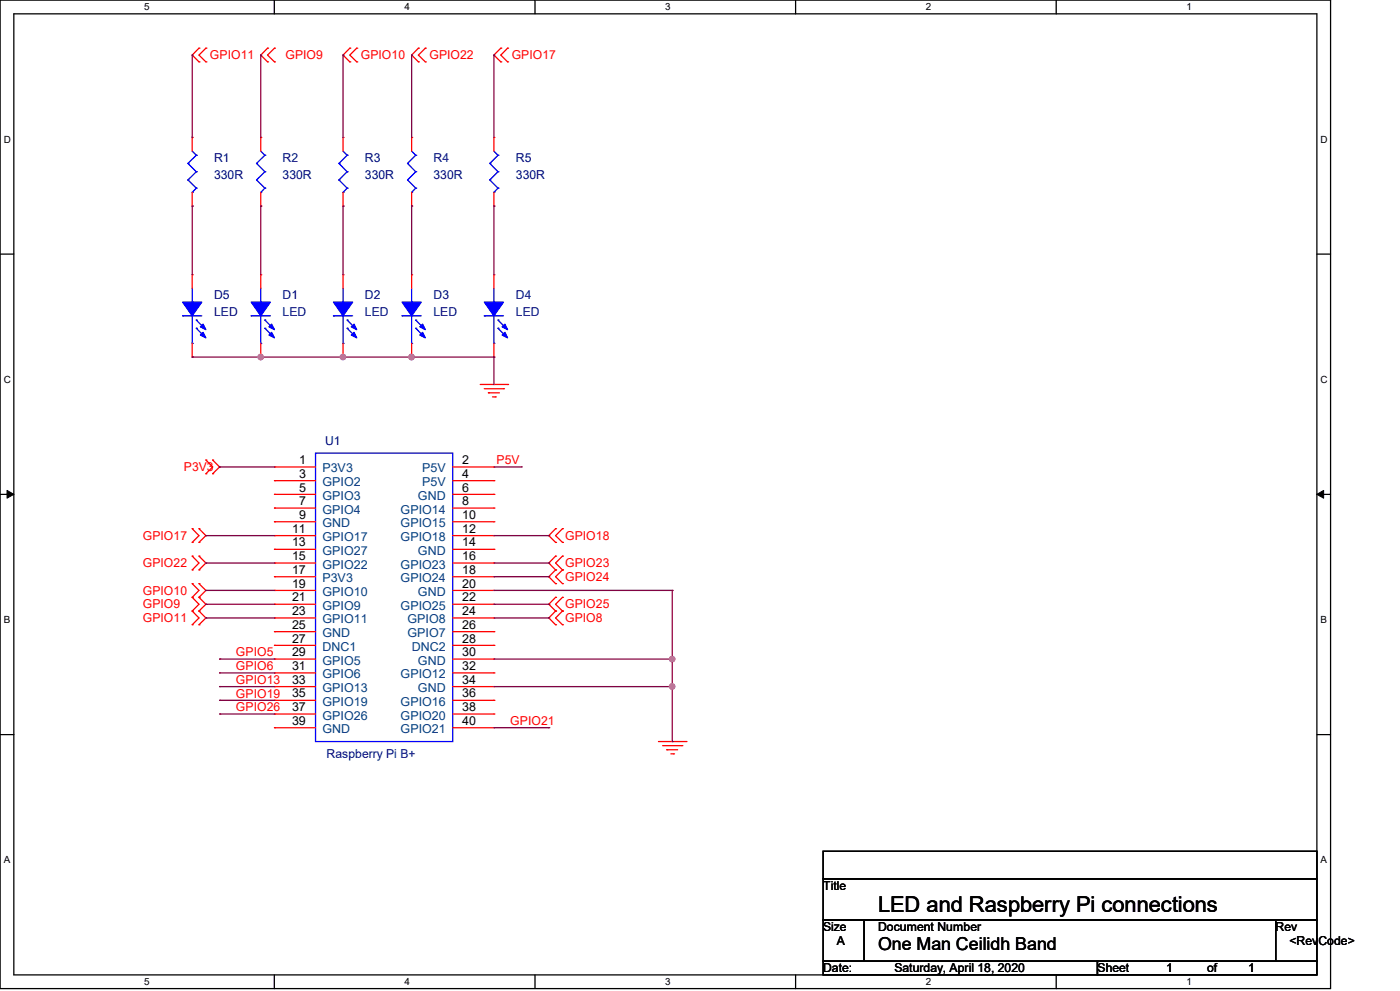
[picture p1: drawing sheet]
<svg xmlns="http://www.w3.org/2000/svg" width="420mm" height="297mm" viewBox="0 0 420 297" stroke-linecap="round" stroke-linejoin="round" font-family="sans-serif">
<path d="M0 0h399.2v296.3h-399.2zM4.1 4.1h391v288.1h-391z" fill="none" stroke="#000" stroke-width=".38"/>
<g fill="#fff">
<path d="M43.2 .5h1.6v3.2h-1.6z"/>
<path d="M43.2 292.6h1.6v3.3h-1.6z"/>
</g>
<path d="M82.3 0v4.1M82.3 292.2v4.1" fill="none" stroke="#000" stroke-width=".38"/>
<g fill="#fff">
<path d="M121.4 .5h1.6v3.2h-1.6z"/>
<path d="M121.4 292.6h1.6v3.3h-1.6z"/>
</g>
<path d="M160.5 0v4.1M160.5 292.2v4.1" fill="none" stroke="#000" stroke-width=".38"/>
<g fill="#fff">
<path d="M199.6 .5h1.6v3.2h-1.6z"/>
<path d="M199.6 292.6h1.6v3.3h-1.6z"/>
</g>
<path d="M238.7 0v4.1M238.7 292.2v4.1" fill="none" stroke="#000" stroke-width=".38"/>
<g fill="#fff">
<path d="M277.7 .5h1.7v3.2h-1.7z"/>
<path d="M277.7 292.6h1.7v3.3h-1.7z"/>
</g>
<path d="M316.9 0v4.1M316.9 292.2v4.1" fill="none" stroke="#000" stroke-width=".38"/>
<g fill="#fff">
<path d="M355.9 .5h1.6v3.2h-1.6z"/>
<path d="M355.9 292.6h1.6v3.3h-1.6z"/>
<path d="M1.1 40.1h2.1v3.3h-2.1z"/>
<path d="M396.1 40.1h2.1v3.3h-2.1z"/>
<path d="M1.1 112.1h2.1v3.3h-2.1z"/>
<path d="M396.1 112.1h2.1v3.3h-2.1z"/>
</g>
<path d="M0 76.2h4.1M395.1 76.2h4.1" fill="none" stroke="#000" stroke-width=".38"/>
<g fill="#fff">
<path d="M1.1 184.1h1.9v3.3h-1.9z"/>
<path d="M396.1 184.1h2v3.3h-2z"/>
</g>
<path d="M0 148.2h4.1M395.1 148.2h4.1" fill="none" stroke="#000" stroke-width=".38"/>
<path d="M2.1 147l2 1.2-2 1.1zM395.1 148.2l2-1.2v2.3z" fill="#000" stroke="#000" stroke-width=".3"/>
<g fill="#fff">
<path d="M1.1 256.2h1.9v3.2h-1.9z"/>
<path d="M396.1 256.2h2v3.2h-2z"/>
</g>
<path d="M0 220.2h4.1M395.1 220.2h4.1" fill="none" stroke="#000" stroke-width=".38"/>
<path d="M197.5 222.2h8.3" fill="none" stroke="#f00" stroke-width=".38"/>
<circle cx="205.8" cy="222.3" r=".19" fill="#f00"/>
<path d="M198.8 223.5h5.8" fill="none" stroke="#f00" stroke-width=".38"/>
<circle cx="204.6" cy="223.5" r=".19" fill="#f00"/>
<path d="M200 224.7h3.3" fill="none" stroke="#f00" stroke-width=".38"/>
<circle cx="200" cy="224.7" r=".19" fill="#f00"/>
<path d="M201.3 225.9h.8" fill="none" stroke="#f00" stroke-width=".38"/>
<circle cx="202.1" cy="225.9" r=".19" fill="#f00"/>
<path d="M144.1 115.2h8.2" fill="none" stroke="#f00" stroke-width=".38"/>
<circle cx="152.3" cy="115.2" r=".19" fill="#f00"/>
<path d="M145.3 116.5h5.7" fill="none" stroke="#f00" stroke-width=".38"/>
<circle cx="151" cy="116.5" r=".19" fill="#f00"/>
<path d="M146.5 117.7h3.3" fill="none" stroke="#f00" stroke-width=".38"/>
<circle cx="146.5" cy="117.7" r=".19" fill="#f00"/>
<path d="M147.7 119h.9" fill="none" stroke="#f00" stroke-width=".38"/>
<circle cx="148.6" cy="119" r=".19" fill="#f00"/>
<path d="M166.7 166.7l-2.1 2" fill="none" stroke="#f00" stroke-width=".38"/>
<circle cx="166.7" cy="166.7" r=".19" fill="#f00"/>
<path d="M164.6 168.7l2.1 2.1" fill="none" stroke="#f00" stroke-width=".38"/>
<circle cx="166.7" cy="170.8" r=".19" fill="#f00"/>
<path d="M166.7 168.7l2 2.1" fill="none" stroke="#f00" stroke-width=".38"/>
<circle cx="168.7" cy="170.8" r=".19" fill="#f00"/>
<path d="M168.7 166.7l-2 2" fill="none" stroke="#f00" stroke-width=".38"/>
<circle cx="168.7" cy="166.7" r=".19" fill="#f00"/>
<path d="M59.7 158.5l2.1 2" fill="none" stroke="#f00" stroke-width=".38"/>
<circle cx="59.7" cy="158.5" r=".19" fill="#f00"/>
<path d="M61.8 160.5l-2.1 2.1" fill="none" stroke="#f00" stroke-width=".38"/>
<circle cx="59.7" cy="162.6" r=".19" fill="#f00"/>
<path d="M59.7 160.5l-2 2.1" fill="none" stroke="#f00" stroke-width=".38"/>
<circle cx="57.7" cy="162.6" r=".19" fill="#f00"/>
<path d="M57.7 158.5l2 2" fill="none" stroke="#f00" stroke-width=".38"/>
<circle cx="57.7" cy="158.5" r=".19" fill="#f00"/>
<path d="M166.7 170.8l-2.1 2" fill="none" stroke="#f00" stroke-width=".38"/>
<circle cx="166.7" cy="170.8" r=".19" fill="#f00"/>
<path d="M164.6 172.8l2.1 2.1" fill="none" stroke="#f00" stroke-width=".38"/>
<circle cx="166.7" cy="174.9" r=".19" fill="#f00"/>
<path d="M166.7 172.8l2 2.1" fill="none" stroke="#f00" stroke-width=".38"/>
<circle cx="168.7" cy="174.9" r=".19" fill="#f00"/>
<path d="M168.7 170.8l-2 2" fill="none" stroke="#f00" stroke-width=".38"/>
<circle cx="168.7" cy="170.8" r=".19" fill="#f00"/>
<path d="M59.7 166.7l2.1 2" fill="none" stroke="#f00" stroke-width=".38"/>
<circle cx="59.7" cy="166.7" r=".19" fill="#f00"/>
<path d="M61.8 168.7l-2.1 2.1" fill="none" stroke="#f00" stroke-width=".38"/>
<circle cx="59.7" cy="170.8" r=".19" fill="#f00"/>
<path d="M59.7 168.7l-2 2.1" fill="none" stroke="#f00" stroke-width=".38"/>
<circle cx="57.7" cy="170.8" r=".19" fill="#f00"/>
<path d="M57.7 166.7l2 2" fill="none" stroke="#f00" stroke-width=".38"/>
<circle cx="57.7" cy="166.7" r=".19" fill="#f00"/>
<path d="M59.7 174.9l2.1 2.1" fill="none" stroke="#f00" stroke-width=".38"/>
<circle cx="59.7" cy="174.9" r=".19" fill="#f00"/>
<path d="M61.8 177l-2.1 2" fill="none" stroke="#f00" stroke-width=".38"/>
<circle cx="59.7" cy="179" r=".19" fill="#f00"/>
<path d="M59.7 177l-2 2" fill="none" stroke="#f00" stroke-width=".38"/>
<circle cx="57.7" cy="179" r=".19" fill="#f00"/>
<path d="M57.7 174.9l2 2.1" fill="none" stroke="#f00" stroke-width=".38"/>
<circle cx="57.7" cy="174.9" r=".19" fill="#f00"/>
<path d="M59.7 179l2.1 2.1" fill="none" stroke="#f00" stroke-width=".38"/>
<circle cx="59.7" cy="179" r=".19" fill="#f00"/>
<path d="M61.8 181.1l-2.1 2" fill="none" stroke="#f00" stroke-width=".38"/>
<circle cx="59.7" cy="183.1" r=".19" fill="#f00"/>
<path d="M59.7 181.1l-2 2" fill="none" stroke="#f00" stroke-width=".38"/>
<circle cx="57.7" cy="183.1" r=".19" fill="#f00"/>
<path d="M57.7 179l2 2.1" fill="none" stroke="#f00" stroke-width=".38"/>
<circle cx="57.7" cy="179" r=".19" fill="#f00"/>
<path d="M59.7 183.1l2.1 2.1" fill="none" stroke="#f00" stroke-width=".38"/>
<circle cx="59.7" cy="183.1" r=".19" fill="#f00"/>
<path d="M61.8 185.2l-2.1 2" fill="none" stroke="#f00" stroke-width=".38"/>
<circle cx="59.7" cy="187.2" r=".19" fill="#f00"/>
<path d="M59.7 185.2l-2 2" fill="none" stroke="#f00" stroke-width=".38"/>
<circle cx="57.7" cy="187.2" r=".19" fill="#f00"/>
<path d="M57.7 183.1l2 2.1" fill="none" stroke="#f00" stroke-width=".38"/>
<circle cx="57.7" cy="183.1" r=".19" fill="#f00"/>
<path d="M166.7 158.5l-2.1 2" fill="none" stroke="#f00" stroke-width=".38"/>
<circle cx="166.7" cy="158.5" r=".19" fill="#f00"/>
<path d="M164.6 160.5l2.1 2.1" fill="none" stroke="#f00" stroke-width=".38"/>
<circle cx="166.7" cy="162.6" r=".19" fill="#f00"/>
<path d="M166.7 160.5l2 2.1" fill="none" stroke="#f00" stroke-width=".38"/>
<circle cx="168.7" cy="162.6" r=".19" fill="#f00"/>
<path d="M168.7 158.5l-2 2" fill="none" stroke="#f00" stroke-width=".38"/>
<circle cx="168.7" cy="158.5" r=".19" fill="#f00"/>
<path d="M166.7 183.1l-2.1 2.1" fill="none" stroke="#f00" stroke-width=".38"/>
<circle cx="166.7" cy="183.1" r=".19" fill="#f00"/>
<path d="M164.6 185.2l2.1 2" fill="none" stroke="#f00" stroke-width=".38"/>
<circle cx="166.7" cy="187.2" r=".19" fill="#f00"/>
<path d="M166.7 185.2l2 2" fill="none" stroke="#f00" stroke-width=".38"/>
<circle cx="168.7" cy="187.2" r=".19" fill="#f00"/>
<path d="M168.7 183.1l-2 2.1" fill="none" stroke="#f00" stroke-width=".38"/>
<circle cx="168.7" cy="183.1" r=".19" fill="#f00"/>
<path d="M166.7 179l-2.1 2.1" fill="none" stroke="#f00" stroke-width=".38"/>
<circle cx="166.7" cy="179" r=".19" fill="#f00"/>
<path d="M164.6 181.1l2.1 2" fill="none" stroke="#f00" stroke-width=".38"/>
<circle cx="166.7" cy="183.1" r=".19" fill="#f00"/>
<path d="M166.7 181.1l2 2" fill="none" stroke="#f00" stroke-width=".38"/>
<circle cx="168.7" cy="183.1" r=".19" fill="#f00"/>
<path d="M168.7 179l-2 2.1" fill="none" stroke="#f00" stroke-width=".38"/>
<circle cx="168.7" cy="179" r=".19" fill="#f00"/>
<path d="M63.8 137.9l2.1 2.1" fill="none" stroke="#f00" stroke-width=".38"/>
<circle cx="63.8" cy="137.9" r=".19" fill="#f00"/>
<path d="M65.9 140l-2.1 2" fill="none" stroke="#f00" stroke-width=".38"/>
<circle cx="63.8" cy="142" r=".19" fill="#f00"/>
<path d="M63.8 140l-2 2" fill="none" stroke="#f00" stroke-width=".38"/>
<circle cx="61.8" cy="142" r=".19" fill="#f00"/>
<path d="M61.8 137.9l2 2.1" fill="none" stroke="#f00" stroke-width=".38"/>
<circle cx="61.8" cy="137.9" r=".19" fill="#f00"/>
<path d="M59.7 14.4l-2 2.1" fill="none" stroke="#f00" stroke-width=".38"/>
<circle cx="59.7" cy="14.4" r=".19" fill="#f00"/>
<path d="M57.7 16.5l2 2" fill="none" stroke="#f00" stroke-width=".38"/>
<circle cx="59.7" cy="18.5" r=".19" fill="#f00"/>
<path d="M59.7 16.5l2.1 2" fill="none" stroke="#f00" stroke-width=".38"/>
<circle cx="61.8" cy="18.5" r=".19" fill="#f00"/>
<path d="M61.8 14.4l-2.1 2.1" fill="none" stroke="#f00" stroke-width=".38"/>
<circle cx="61.8" cy="14.4" r=".19" fill="#f00"/>
<path d="M80.3 14.4l-2.1 2.1" fill="none" stroke="#f00" stroke-width=".38"/>
<circle cx="80.3" cy="14.4" r=".19" fill="#f00"/>
<path d="M78.2 16.5l2.1 2" fill="none" stroke="#f00" stroke-width=".38"/>
<circle cx="80.3" cy="18.5" r=".19" fill="#f00"/>
<path d="M80.3 16.5l2 2" fill="none" stroke="#f00" stroke-width=".38"/>
<circle cx="82.3" cy="18.5" r=".19" fill="#f00"/>
<path d="M82.3 14.4l-2 2.1" fill="none" stroke="#f00" stroke-width=".38"/>
<circle cx="82.3" cy="14.4" r=".19" fill="#f00"/>
<path d="M104.9 14.4l-2 2.1" fill="none" stroke="#f00" stroke-width=".38"/>
<circle cx="104.9" cy="14.4" r=".19" fill="#f00"/>
<path d="M102.9 16.5l2 2" fill="none" stroke="#f00" stroke-width=".38"/>
<circle cx="104.9" cy="18.5" r=".19" fill="#f00"/>
<path d="M104.9 16.5l2.1 2" fill="none" stroke="#f00" stroke-width=".38"/>
<circle cx="107" cy="18.5" r=".19" fill="#f00"/>
<path d="M107 14.4l-2.1 2.1" fill="none" stroke="#f00" stroke-width=".38"/>
<circle cx="107" cy="14.4" r=".19" fill="#f00"/>
<path d="M125.5 14.4l-2 2.1" fill="none" stroke="#f00" stroke-width=".38"/>
<circle cx="125.5" cy="14.4" r=".19" fill="#f00"/>
<path d="M123.5 16.5l2 2" fill="none" stroke="#f00" stroke-width=".38"/>
<circle cx="125.5" cy="18.5" r=".19" fill="#f00"/>
<path d="M125.5 16.5l2.1 2" fill="none" stroke="#f00" stroke-width=".38"/>
<circle cx="127.6" cy="18.5" r=".19" fill="#f00"/>
<path d="M127.6 14.4l-2.1 2.1" fill="none" stroke="#f00" stroke-width=".38"/>
<circle cx="127.6" cy="14.4" r=".19" fill="#f00"/>
<path d="M150.2 14.4l-2 2.1" fill="none" stroke="#f00" stroke-width=".38"/>
<circle cx="150.2" cy="14.4" r=".19" fill="#f00"/>
<path d="M148.2 16.5l2 2" fill="none" stroke="#f00" stroke-width=".38"/>
<circle cx="150.2" cy="18.5" r=".19" fill="#f00"/>
<path d="M150.2 16.5l2.1 2" fill="none" stroke="#f00" stroke-width=".38"/>
<circle cx="152.3" cy="18.5" r=".19" fill="#f00"/>
<path d="M152.3 14.4l-2.1 2.1" fill="none" stroke="#f00" stroke-width=".38"/>
<circle cx="152.3" cy="14.4" r=".19" fill="#f00"/>
<path d="M246.9 255.1h148.2v8.3h-148.2zM246.9 263.4h148.2v12.3h-148.2zM246.9 275.7h12.3v12.4h-12.3zM259.2 275.7h123.5v12.4h-123.5zM382.7 275.7h12.4v12.4h-12.4zM246.9 288.1h82.3v4.1h-82.3zM329.2 288.1h65.9v4.1h-65.9z" fill="none" stroke="#000" stroke-width=".38"/>
<path d="M145.3 94.7h5.7" fill="none" stroke="#00f" stroke-width=".38"/>
<circle cx="145.3" cy="94.7" r=".19" fill="#00f"/>
<path d="M148.2 86.4v4.2" fill="none" stroke="#00f" stroke-width=".38"/>
<circle cx="148.2" cy="90.6" r=".19" fill="#00f"/>
<path d="M148.2 94.7v8.2" fill="none" stroke="#00f" stroke-width=".38"/>
<circle cx="148.2" cy="102.9" r=".19" fill="#00f"/>
<g fill="#00f" stroke="#00f" stroke-width=".38">
<path d="M145.3 90.6h5.7l-2.8 4.1z" fill-rule="evenodd"/>
<path d="M150.6 100.4l.9-.8 .8 1.7z" fill-rule="evenodd"/>
<path d="M150.6 98l.9-.8 .8 1.6z" fill-rule="evenodd"/>
</g>
<path d="M149.4 95.9l2.4 2.5" fill="none" stroke="#00f" stroke-width=".38"/>
<circle cx="149.4" cy="95.9" r=".19" fill="#00f"/>
<path d="M149.4 98.4l2.4 2.4" fill="none" stroke="#00f" stroke-width=".38"/>
<circle cx="149.4" cy="98.4" r=".19" fill="#00f"/>
<path d="M148.2 82.3v4.1" fill="none" stroke="#f00" stroke-width=".38"/>
<circle cx="148.2" cy="82.3" r=".19" fill="#f00"/>
<path d="M148.2 102.9v4.1" fill="none" stroke="#f00" stroke-width=".38"/>
<circle cx="148.2" cy="107" r=".19" fill="#f00"/>
<path d="M120.6 94.7h5.8" fill="none" stroke="#00f" stroke-width=".38"/>
<circle cx="120.6" cy="94.7" r=".19" fill="#00f"/>
<path d="M123.5 86.4v4.2" fill="none" stroke="#00f" stroke-width=".38"/>
<circle cx="123.5" cy="90.6" r=".19" fill="#00f"/>
<path d="M123.5 94.7v8.2" fill="none" stroke="#00f" stroke-width=".38"/>
<circle cx="123.5" cy="102.9" r=".19" fill="#00f"/>
<g fill="#00f" stroke="#00f" stroke-width=".38">
<path d="M120.6 90.6h5.8l-2.9 4.1z" fill-rule="evenodd"/>
<path d="M125.9 100.4l.9-.8 .8 1.7z" fill-rule="evenodd"/>
<path d="M125.9 98l.9-.8 .8 1.6z" fill-rule="evenodd"/>
</g>
<path d="M124.7 95.9l2.5 2.5" fill="none" stroke="#00f" stroke-width=".38"/>
<circle cx="124.7" cy="95.9" r=".19" fill="#00f"/>
<path d="M124.7 98.4l2.5 2.4" fill="none" stroke="#00f" stroke-width=".38"/>
<circle cx="124.7" cy="98.4" r=".19" fill="#00f"/>
<path d="M123.5 82.3v4.1" fill="none" stroke="#f00" stroke-width=".38"/>
<circle cx="123.5" cy="82.3" r=".19" fill="#f00"/>
<path d="M123.5 102.9v4.1" fill="none" stroke="#f00" stroke-width=".38"/>
<circle cx="123.5" cy="107" r=".19" fill="#f00"/>
<path d="M94.7 135.8h41.1v86.4h-41.1z" fill="none" stroke="#00f" stroke-width=".38"/>
<path d="M82.3 140h12.4" fill="none" stroke="#f00" stroke-width=".38"/>
<circle cx="82.3" cy="140" r=".19" fill="#f00"/>
<path d="M135.8 140h12.4" fill="none" stroke="#f00" stroke-width=".38"/>
<circle cx="148.2" cy="140" r=".19" fill="#f00"/>
<path d="M82.3 144.1h12.4" fill="none" stroke="#f00" stroke-width=".38"/>
<circle cx="82.3" cy="144.1" r=".19" fill="#f00"/>
<path d="M135.8 144.1h12.4" fill="none" stroke="#f00" stroke-width=".38"/>
<circle cx="148.2" cy="144.1" r=".19" fill="#f00"/>
<path d="M82.3 148.2h12.4" fill="none" stroke="#f00" stroke-width=".38"/>
<circle cx="82.3" cy="148.2" r=".19" fill="#f00"/>
<path d="M135.8 148.2h12.4" fill="none" stroke="#f00" stroke-width=".38"/>
<circle cx="148.2" cy="148.2" r=".19" fill="#f00"/>
<path d="M82.3 152.3h12.4" fill="none" stroke="#f00" stroke-width=".38"/>
<circle cx="82.3" cy="152.3" r=".19" fill="#f00"/>
<path d="M135.8 152.3h12.4" fill="none" stroke="#f00" stroke-width=".38"/>
<circle cx="148.2" cy="152.3" r=".19" fill="#f00"/>
<path d="M82.3 156.4h12.4" fill="none" stroke="#f00" stroke-width=".38"/>
<circle cx="82.3" cy="156.4" r=".19" fill="#f00"/>
<path d="M135.8 156.4h12.4" fill="none" stroke="#f00" stroke-width=".38"/>
<circle cx="148.2" cy="156.4" r=".19" fill="#f00"/>
<path d="M82.3 160.5h12.4" fill="none" stroke="#f00" stroke-width=".38"/>
<circle cx="82.3" cy="160.5" r=".19" fill="#f00"/>
<path d="M135.8 160.5h12.4" fill="none" stroke="#f00" stroke-width=".38"/>
<circle cx="148.2" cy="160.5" r=".19" fill="#f00"/>
<path d="M82.3 164.6h12.4" fill="none" stroke="#f00" stroke-width=".38"/>
<circle cx="82.3" cy="164.6" r=".19" fill="#f00"/>
<path d="M135.8 164.6h12.4" fill="none" stroke="#f00" stroke-width=".38"/>
<circle cx="148.2" cy="164.6" r=".19" fill="#f00"/>
<path d="M82.3 168.7h12.4" fill="none" stroke="#f00" stroke-width=".38"/>
<circle cx="82.3" cy="168.7" r=".19" fill="#f00"/>
<path d="M135.8 168.7h12.4" fill="none" stroke="#f00" stroke-width=".38"/>
<circle cx="148.2" cy="168.7" r=".19" fill="#f00"/>
<path d="M82.3 172.8h12.4" fill="none" stroke="#f00" stroke-width=".38"/>
<circle cx="82.3" cy="172.8" r=".19" fill="#f00"/>
<path d="M135.8 172.8h12.4" fill="none" stroke="#f00" stroke-width=".38"/>
<circle cx="148.2" cy="172.8" r=".19" fill="#f00"/>
<path d="M82.3 177h12.4" fill="none" stroke="#f00" stroke-width=".38"/>
<circle cx="82.3" cy="177" r=".19" fill="#f00"/>
<path d="M135.8 177h12.4" fill="none" stroke="#f00" stroke-width=".38"/>
<circle cx="148.2" cy="177" r=".19" fill="#f00"/>
<path d="M82.3 181.1h12.4" fill="none" stroke="#f00" stroke-width=".38"/>
<circle cx="82.3" cy="181.1" r=".19" fill="#f00"/>
<path d="M135.8 181.1h12.4" fill="none" stroke="#f00" stroke-width=".38"/>
<circle cx="148.2" cy="181.1" r=".19" fill="#f00"/>
<path d="M82.3 185.2h12.4" fill="none" stroke="#f00" stroke-width=".38"/>
<circle cx="82.3" cy="185.2" r=".19" fill="#f00"/>
<path d="M135.8 185.2h12.4" fill="none" stroke="#f00" stroke-width=".38"/>
<circle cx="148.2" cy="185.2" r=".19" fill="#f00"/>
<path d="M82.3 189.3h12.4" fill="none" stroke="#f00" stroke-width=".38"/>
<circle cx="82.3" cy="189.3" r=".19" fill="#f00"/>
<path d="M135.8 189.3h12.4" fill="none" stroke="#f00" stroke-width=".38"/>
<circle cx="148.2" cy="189.3" r=".19" fill="#f00"/>
<path d="M82.3 193.4h12.4" fill="none" stroke="#f00" stroke-width=".38"/>
<circle cx="82.3" cy="193.4" r=".19" fill="#f00"/>
<path d="M135.8 193.4h12.4" fill="none" stroke="#f00" stroke-width=".38"/>
<circle cx="148.2" cy="193.4" r=".19" fill="#f00"/>
<path d="M82.3 197.5h12.4" fill="none" stroke="#f00" stroke-width=".38"/>
<circle cx="82.3" cy="197.5" r=".19" fill="#f00"/>
<path d="M135.8 197.5h12.4" fill="none" stroke="#f00" stroke-width=".38"/>
<circle cx="148.2" cy="197.5" r=".19" fill="#f00"/>
<path d="M82.3 201.7h12.4" fill="none" stroke="#f00" stroke-width=".38"/>
<circle cx="82.3" cy="201.7" r=".19" fill="#f00"/>
<path d="M135.8 201.7h12.4" fill="none" stroke="#f00" stroke-width=".38"/>
<circle cx="148.2" cy="201.7" r=".19" fill="#f00"/>
<path d="M82.3 205.8h12.4" fill="none" stroke="#f00" stroke-width=".38"/>
<circle cx="82.3" cy="205.8" r=".19" fill="#f00"/>
<path d="M135.8 205.8h12.4" fill="none" stroke="#f00" stroke-width=".38"/>
<circle cx="148.2" cy="205.8" r=".19" fill="#f00"/>
<path d="M82.3 209.9h12.4" fill="none" stroke="#f00" stroke-width=".38"/>
<circle cx="82.3" cy="209.9" r=".19" fill="#f00"/>
<path d="M135.8 209.9h12.4" fill="none" stroke="#f00" stroke-width=".38"/>
<circle cx="148.2" cy="209.9" r=".19" fill="#f00"/>
<path d="M82.3 214h12.4" fill="none" stroke="#f00" stroke-width=".38"/>
<circle cx="82.3" cy="214" r=".19" fill="#f00"/>
<path d="M135.8 214h12.4" fill="none" stroke="#f00" stroke-width=".38"/>
<circle cx="148.2" cy="214" r=".19" fill="#f00"/>
<path d="M82.3 218.1h12.4" fill="none" stroke="#f00" stroke-width=".38"/>
<circle cx="82.3" cy="218.1" r=".19" fill="#f00"/>
<path d="M135.8 218.1h12.4" fill="none" stroke="#f00" stroke-width=".38"/>
<circle cx="148.2" cy="218.1" r=".19" fill="#f00"/>
<path d="M100 94.7h5.8" fill="none" stroke="#00f" stroke-width=".38"/>
<circle cx="100" cy="94.7" r=".19" fill="#00f"/>
<path d="M102.9 86.4v4.2" fill="none" stroke="#00f" stroke-width=".38"/>
<circle cx="102.9" cy="90.6" r=".19" fill="#00f"/>
<path d="M102.9 94.7v8.2" fill="none" stroke="#00f" stroke-width=".38"/>
<circle cx="102.9" cy="102.9" r=".19" fill="#00f"/>
<g fill="#00f" stroke="#00f" stroke-width=".38">
<path d="M100 90.6h5.8l-2.9 4.1z" fill-rule="evenodd"/>
<path d="M105.4 100.4l.8-.8 .8 1.7z" fill-rule="evenodd"/>
<path d="M105.4 98l.8-.8 .8 1.6z" fill-rule="evenodd"/>
</g>
<path d="M104.1 95.9l2.5 2.5" fill="none" stroke="#00f" stroke-width=".38"/>
<circle cx="104.1" cy="95.9" r=".19" fill="#00f"/>
<path d="M104.1 98.4l2.5 2.4" fill="none" stroke="#00f" stroke-width=".38"/>
<circle cx="104.1" cy="98.4" r=".19" fill="#00f"/>
<path d="M102.9 82.3v4.1" fill="none" stroke="#f00" stroke-width=".38"/>
<circle cx="102.9" cy="82.3" r=".19" fill="#f00"/>
<path d="M102.9 102.9v4.1" fill="none" stroke="#f00" stroke-width=".38"/>
<circle cx="102.9" cy="107" r=".19" fill="#f00"/>
<path d="M148.2 45.3l1.2 1.2" fill="none" stroke="#00f" stroke-width=".38"/>
<circle cx="149.4" cy="46.5" r=".19" fill="#00f"/>
<path d="M149.4 46.5l-2.5 2.5" fill="none" stroke="#00f" stroke-width=".38"/>
<circle cx="146.9" cy="49" r=".19" fill="#00f"/>
<path d="M146.9 49l2.5 2.5" fill="none" stroke="#00f" stroke-width=".38"/>
<circle cx="149.4" cy="51.5" r=".19" fill="#00f"/>
<path d="M149.4 51.5l-2.5 2.4" fill="none" stroke="#00f" stroke-width=".38"/>
<circle cx="146.9" cy="53.9" r=".19" fill="#00f"/>
<path d="M146.9 53.9l2.5 2.5" fill="none" stroke="#00f" stroke-width=".38"/>
<circle cx="149.4" cy="56.4" r=".19" fill="#00f"/>
<path d="M149.4 56.4l-1.2 1.3" fill="none" stroke="#00f" stroke-width=".38"/>
<circle cx="148.2" cy="57.7" r=".19" fill="#00f"/>
<path d="M148.2 41.2v4.1" fill="none" stroke="#f00" stroke-width=".38"/>
<circle cx="148.2" cy="41.2" r=".19" fill="#f00"/>
<path d="M148.2 57.7v4.1" fill="none" stroke="#f00" stroke-width=".38"/>
<circle cx="148.2" cy="61.8" r=".19" fill="#f00"/>
<path d="M123.5 45.3l1.2 1.2" fill="none" stroke="#00f" stroke-width=".38"/>
<circle cx="124.7" cy="46.5" r=".19" fill="#00f"/>
<path d="M124.7 46.5l-2.4 2.5" fill="none" stroke="#00f" stroke-width=".38"/>
<circle cx="122.3" cy="49" r=".19" fill="#00f"/>
<path d="M122.3 49l2.4 2.5" fill="none" stroke="#00f" stroke-width=".38"/>
<circle cx="124.7" cy="51.5" r=".19" fill="#00f"/>
<path d="M124.7 51.5l-2.4 2.4" fill="none" stroke="#00f" stroke-width=".38"/>
<circle cx="122.3" cy="53.9" r=".19" fill="#00f"/>
<path d="M122.3 53.9l2.4 2.5" fill="none" stroke="#00f" stroke-width=".38"/>
<circle cx="124.7" cy="56.4" r=".19" fill="#00f"/>
<path d="M124.7 56.4l-1.2 1.3" fill="none" stroke="#00f" stroke-width=".38"/>
<circle cx="123.5" cy="57.7" r=".19" fill="#00f"/>
<path d="M123.5 41.2v4.1" fill="none" stroke="#f00" stroke-width=".38"/>
<circle cx="123.5" cy="41.2" r=".19" fill="#f00"/>
<path d="M123.5 57.7v4.1" fill="none" stroke="#f00" stroke-width=".38"/>
<circle cx="123.5" cy="61.8" r=".19" fill="#f00"/>
<path d="M75.4 94.7h5.7" fill="none" stroke="#00f" stroke-width=".38"/>
<circle cx="75.4" cy="94.7" r=".19" fill="#00f"/>
<path d="M78.2 86.4v4.2" fill="none" stroke="#00f" stroke-width=".38"/>
<circle cx="78.2" cy="90.6" r=".19" fill="#00f"/>
<path d="M78.2 94.7v8.2" fill="none" stroke="#00f" stroke-width=".38"/>
<circle cx="78.2" cy="102.9" r=".19" fill="#00f"/>
<g fill="#00f" stroke="#00f" stroke-width=".38">
<path d="M75.4 90.6h5.7l-2.9 4.1z" fill-rule="evenodd"/>
<path d="M80.7 100.4l.8-.8 .8 1.7z" fill-rule="evenodd"/>
<path d="M80.7 98l.8-.8 .8 1.6z" fill-rule="evenodd"/>
</g>
<path d="M79.5 95.9l2.4 2.5" fill="none" stroke="#00f" stroke-width=".38"/>
<circle cx="79.5" cy="95.9" r=".19" fill="#00f"/>
<path d="M79.5 98.4l2.4 2.4" fill="none" stroke="#00f" stroke-width=".38"/>
<circle cx="79.5" cy="98.4" r=".19" fill="#00f"/>
<path d="M78.2 82.3v4.1" fill="none" stroke="#f00" stroke-width=".38"/>
<circle cx="78.2" cy="82.3" r=".19" fill="#f00"/>
<path d="M78.2 102.9v4.1" fill="none" stroke="#f00" stroke-width=".38"/>
<circle cx="78.2" cy="107" r=".19" fill="#f00"/>
<path d="M102.9 45.3l1.2 1.2" fill="none" stroke="#00f" stroke-width=".38"/>
<circle cx="104.1" cy="46.5" r=".19" fill="#00f"/>
<path d="M104.1 46.5l-2.4 2.5" fill="none" stroke="#00f" stroke-width=".38"/>
<circle cx="101.7" cy="49" r=".19" fill="#00f"/>
<path d="M101.7 49l2.4 2.5" fill="none" stroke="#00f" stroke-width=".38"/>
<circle cx="104.1" cy="51.5" r=".19" fill="#00f"/>
<path d="M104.1 51.5l-2.4 2.4" fill="none" stroke="#00f" stroke-width=".38"/>
<circle cx="101.7" cy="53.9" r=".19" fill="#00f"/>
<path d="M101.7 53.9l2.4 2.5" fill="none" stroke="#00f" stroke-width=".38"/>
<circle cx="104.1" cy="56.4" r=".19" fill="#00f"/>
<path d="M104.1 56.4l-1.2 1.3" fill="none" stroke="#00f" stroke-width=".38"/>
<circle cx="102.9" cy="57.7" r=".19" fill="#00f"/>
<path d="M102.9 41.2v4.1" fill="none" stroke="#f00" stroke-width=".38"/>
<circle cx="102.9" cy="41.2" r=".19" fill="#f00"/>
<path d="M102.9 57.7v4.1" fill="none" stroke="#f00" stroke-width=".38"/>
<circle cx="102.9" cy="61.8" r=".19" fill="#f00"/>
<path d="M54.8 94.7h5.7" fill="none" stroke="#00f" stroke-width=".38"/>
<circle cx="54.8" cy="94.7" r=".19" fill="#00f"/>
<path d="M57.7 86.4v4.2" fill="none" stroke="#00f" stroke-width=".38"/>
<circle cx="57.7" cy="90.6" r=".19" fill="#00f"/>
<path d="M57.7 94.7v8.2" fill="none" stroke="#00f" stroke-width=".38"/>
<circle cx="57.7" cy="102.9" r=".19" fill="#00f"/>
<g fill="#00f" stroke="#00f" stroke-width=".38">
<path d="M54.8 90.6h5.7l-2.8 4.1z" fill-rule="evenodd"/>
<path d="M60.1 100.4l.8-.8 .9 1.7z" fill-rule="evenodd"/>
<path d="M60.1 98l.8-.8 .9 1.6z" fill-rule="evenodd"/>
</g>
<path d="M58.9 95.9l2.4 2.5" fill="none" stroke="#00f" stroke-width=".38"/>
<circle cx="58.9" cy="95.9" r=".19" fill="#00f"/>
<path d="M58.9 98.4l2.4 2.4" fill="none" stroke="#00f" stroke-width=".38"/>
<circle cx="58.9" cy="98.4" r=".19" fill="#00f"/>
<path d="M57.7 82.3v4.1" fill="none" stroke="#f00" stroke-width=".38"/>
<circle cx="57.7" cy="82.3" r=".19" fill="#f00"/>
<path d="M57.7 102.9v4.1" fill="none" stroke="#f00" stroke-width=".38"/>
<circle cx="57.7" cy="107" r=".19" fill="#f00"/>
<path d="M78.2 45.3l1.3 1.2" fill="none" stroke="#00f" stroke-width=".38"/>
<circle cx="79.5" cy="46.5" r=".19" fill="#00f"/>
<path d="M79.5 46.5l-2.5 2.5" fill="none" stroke="#00f" stroke-width=".38"/>
<circle cx="77" cy="49" r=".19" fill="#00f"/>
<path d="M77 49l2.5 2.5" fill="none" stroke="#00f" stroke-width=".38"/>
<circle cx="79.5" cy="51.5" r=".19" fill="#00f"/>
<path d="M79.5 51.5l-2.5 2.4" fill="none" stroke="#00f" stroke-width=".38"/>
<circle cx="77" cy="53.9" r=".19" fill="#00f"/>
<path d="M77 53.9l2.5 2.5" fill="none" stroke="#00f" stroke-width=".38"/>
<circle cx="79.5" cy="56.4" r=".19" fill="#00f"/>
<path d="M79.5 56.4l-1.3 1.3" fill="none" stroke="#00f" stroke-width=".38"/>
<circle cx="78.2" cy="57.7" r=".19" fill="#00f"/>
<path d="M78.2 41.2v4.1" fill="none" stroke="#f00" stroke-width=".38"/>
<circle cx="78.2" cy="41.2" r=".19" fill="#f00"/>
<path d="M78.2 57.7v4.1" fill="none" stroke="#f00" stroke-width=".38"/>
<circle cx="78.2" cy="61.8" r=".19" fill="#f00"/>
<path d="M57.7 45.3l1.2 1.2" fill="none" stroke="#00f" stroke-width=".38"/>
<circle cx="58.9" cy="46.5" r=".19" fill="#00f"/>
<path d="M58.9 46.5l-2.5 2.5" fill="none" stroke="#00f" stroke-width=".38"/>
<circle cx="56.4" cy="49" r=".19" fill="#00f"/>
<path d="M56.4 49l2.5 2.5" fill="none" stroke="#00f" stroke-width=".38"/>
<circle cx="58.9" cy="51.5" r=".19" fill="#00f"/>
<path d="M58.9 51.5l-2.5 2.4" fill="none" stroke="#00f" stroke-width=".38"/>
<circle cx="56.4" cy="53.9" r=".19" fill="#00f"/>
<path d="M56.4 53.9l2.5 2.5" fill="none" stroke="#00f" stroke-width=".38"/>
<circle cx="58.9" cy="56.4" r=".19" fill="#00f"/>
<path d="M58.9 56.4l-1.2 1.3" fill="none" stroke="#00f" stroke-width=".38"/>
<circle cx="57.7" cy="57.7" r=".19" fill="#00f"/>
<path d="M57.7 41.2v4.1" fill="none" stroke="#f00" stroke-width=".38"/>
<circle cx="57.7" cy="41.2" r=".19" fill="#f00"/>
<path d="M57.7 57.7v4.1" fill="none" stroke="#f00" stroke-width=".38"/>
<circle cx="57.7" cy="61.8" r=".19" fill="#f00"/>
<path d="M65.9 140h16.4" fill="none" stroke="#800040" stroke-width=".38"/>
<circle cx="65.9" cy="140" r=".19" fill="#800040"/>
<path d="M148.2 140h8.2" fill="none" stroke="#800040" stroke-width=".38"/>
<circle cx="156.4" cy="140" r=".19" fill="#800040"/>
<path d="M61.8 160.5h20.5" fill="none" stroke="#800040" stroke-width=".38"/>
<circle cx="61.8" cy="160.5" r=".19" fill="#800040"/>
<path d="M148.2 160.5h16.4" fill="none" stroke="#800040" stroke-width=".38"/>
<circle cx="164.6" cy="160.5" r=".19" fill="#800040"/>
<path d="M61.8 168.7h20.5" fill="none" stroke="#800040" stroke-width=".38"/>
<circle cx="61.8" cy="168.7" r=".19" fill="#800040"/>
<path d="M148.2 168.7h16.4" fill="none" stroke="#800040" stroke-width=".38"/>
<circle cx="164.6" cy="168.7" r=".19" fill="#800040"/>
<path d="M148.2 172.8h16.4" fill="none" stroke="#800040" stroke-width=".38"/>
<circle cx="164.6" cy="172.8" r=".19" fill="#800040"/>
<path d="M61.8 177h20.5" fill="none" stroke="#800040" stroke-width=".38"/>
<circle cx="61.8" cy="177" r=".19" fill="#800040"/>
<path d="M61.8 181.1h20.5" fill="none" stroke="#800040" stroke-width=".38"/>
<circle cx="61.8" cy="181.1" r=".19" fill="#800040"/>
<path d="M148.2 181.1h16.4" fill="none" stroke="#800040" stroke-width=".38"/>
<circle cx="164.6" cy="181.1" r=".19" fill="#800040"/>
<path d="M61.8 185.2h20.5" fill="none" stroke="#800040" stroke-width=".38"/>
<circle cx="61.8" cy="185.2" r=".19" fill="#800040"/>
<path d="M148.2 185.2h16.4" fill="none" stroke="#800040" stroke-width=".38"/>
<circle cx="164.6" cy="185.2" r=".19" fill="#800040"/>
<path d="M65.9 197.5h16.4" fill="none" stroke="#800040" stroke-width=".38"/>
<circle cx="65.9" cy="197.5" r=".19" fill="#800040"/>
<path d="M65.9 201.7h16.4" fill="none" stroke="#800040" stroke-width=".38"/>
<circle cx="65.9" cy="201.7" r=".19" fill="#800040"/>
<path d="M65.9 205.8h16.4" fill="none" stroke="#800040" stroke-width=".38"/>
<circle cx="65.9" cy="205.8" r=".19" fill="#800040"/>
<path d="M65.9 209.9h16.4" fill="none" stroke="#800040" stroke-width=".38"/>
<circle cx="65.9" cy="209.9" r=".19" fill="#800040"/>
<path d="M65.9 214h16.4" fill="none" stroke="#800040" stroke-width=".38"/>
<circle cx="65.9" cy="214" r=".19" fill="#800040"/>
<path d="M148.2 218.1h16.4" fill="none" stroke="#800040" stroke-width=".38"/>
<circle cx="164.6" cy="218.1" r=".19" fill="#800040"/>
<path d="M148.2 177h53.5" fill="none" stroke="#800040" stroke-width=".38"/>
<circle cx="201.7" cy="177" r=".19" fill="#800040"/>
<path d="M201.7 177v20.5" fill="none" stroke="#800040" stroke-width=".38"/>
<circle cx="201.7" cy="197.5" r=".19" fill="#800040"/>
<path d="M148.2 197.5h53.5" fill="none" stroke="#800040" stroke-width=".38"/>
<circle cx="201.7" cy="197.5" r=".19" fill="#800040"/>
<circle cx="201.6" cy="197.5" r=".8" fill="#f0f" stroke="#f0f" stroke-width=".38"/>
<path d="M201.7 197.5v8.3" fill="none" stroke="#800040" stroke-width=".38"/>
<circle cx="201.7" cy="205.8" r=".19" fill="#800040"/>
<path d="M148.2 205.8h53.5" fill="none" stroke="#800040" stroke-width=".38"/>
<circle cx="201.7" cy="205.8" r=".19" fill="#800040"/>
<circle cx="201.6" cy="205.7" r=".8" fill="#f0f" stroke="#f0f" stroke-width=".38"/>
<path d="M201.7 205.8v16.4" fill="none" stroke="#800040" stroke-width=".38"/>
<circle cx="201.7" cy="222.3" r=".19" fill="#800040"/>
<path d="M57.7 16.5v24.7" fill="none" stroke="#800040" stroke-width=".38"/>
<circle cx="57.7" cy="16.5" r=".19" fill="#800040"/>
<path d="M78.2 16.5v24.7" fill="none" stroke="#800040" stroke-width=".38"/>
<circle cx="78.2" cy="16.5" r=".19" fill="#800040"/>
<path d="M102.9 16.5v24.7" fill="none" stroke="#800040" stroke-width=".38"/>
<circle cx="102.9" cy="16.5" r=".19" fill="#800040"/>
<path d="M123.5 16.5v24.7" fill="none" stroke="#800040" stroke-width=".38"/>
<circle cx="123.5" cy="16.5" r=".19" fill="#800040"/>
<path d="M148.2 16.5v24.7" fill="none" stroke="#800040" stroke-width=".38"/>
<circle cx="148.2" cy="16.5" r=".19" fill="#800040"/>
<path d="M57.7 61.8v20.5" fill="none" stroke="#800040" stroke-width=".38"/>
<circle cx="57.7" cy="61.8" r=".19" fill="#800040"/>
<path d="M78.2 61.8v20.5" fill="none" stroke="#800040" stroke-width=".38"/>
<circle cx="78.2" cy="61.8" r=".19" fill="#800040"/>
<path d="M102.9 61.8v20.5" fill="none" stroke="#800040" stroke-width=".38"/>
<circle cx="102.9" cy="61.8" r=".19" fill="#800040"/>
<path d="M123.5 61.8v20.5" fill="none" stroke="#800040" stroke-width=".38"/>
<circle cx="123.5" cy="61.8" r=".19" fill="#800040"/>
<path d="M148.2 61.8v20.5" fill="none" stroke="#800040" stroke-width=".38"/>
<circle cx="148.2" cy="61.8" r=".19" fill="#800040"/>
<path d="M57.7 107h20.5" fill="none" stroke="#800040" stroke-width=".38"/>
<circle cx="57.7" cy="107" r=".19" fill="#800040"/>
<circle cx="78.2" cy="107" r=".8" fill="#f0f" stroke="#f0f" stroke-width=".38"/>
<path d="M78.2 107h24.7" fill="none" stroke="#800040" stroke-width=".38"/>
<circle cx="78.2" cy="107" r=".19" fill="#800040"/>
<path d="M102.9 107h20.6" fill="none" stroke="#800040" stroke-width=".38"/>
<circle cx="102.9" cy="107" r=".19" fill="#800040"/>
<g fill="#f0f" stroke="#f0f" stroke-width=".38">
<circle cx="123.4" cy="107" r=".8"/>
<circle cx="102.9" cy="107" r=".8"/>
</g>
<path d="M123.5 107h24.7" fill="none" stroke="#800040" stroke-width=".38"/>
<circle cx="123.5" cy="107" r=".19" fill="#800040"/>
<path d="M148.2 107v8.2" fill="none" stroke="#800040" stroke-width=".38"/>
<circle cx="148.2" cy="107" r=".19" fill="#800040"/>
<g fill="#f0f" stroke="#f0f" stroke-width=".38">
<circle cx="201.6" cy="197.5" r=".8"/>
<circle cx="201.6" cy="205.7" r=".8"/>
<circle cx="78.2" cy="107" r=".8"/>
<circle cx="123.4" cy="107" r=".8"/>
<circle cx="102.9" cy="107" r=".8"/>
</g>
<text font-size="6.6" x="263.4" y="273.4">LED and Raspberry Pi connections</text>
<text font-size="5.3" x="263.4" y="284.6">One Man Ceilidh Band</text>
<g font-size="3.7" fill="#f00">
<text x="63" y="17.7">GPIO11</text>
<text x="85.6" y="17.7">GPIO9</text>
<text x="108.2" y="17.7">GPIO10</text>
<text x="128.8" y="17.7">GPIO22</text>
<text x="153.5" y="17.7">GPIO17</text>
<text x="55.2" y="141.2">P3V3</text>
<text x="149" y="139.1">P5V</text>
<text x="42.8" y="161.8">GPIO17</text>
<text x="169.5" y="161.8">GPIO18</text>
<text x="42.8" y="170">GPIO22</text>
<text x="169.5" y="170">GPIO23</text>
<text x="42.8" y="178.2">GPIO10</text>
<text x="169.5" y="174.1">GPIO24</text>
<text x="42.8" y="182.3">GPIO9</text>
<text x="169.5" y="182.3">GPIO25</text>
<text x="42.8" y="186.4">GPIO11</text>
<text x="169.5" y="186.4">GPIO8</text>
<text x="70.8" y="196.7">GPIO5</text>
<text x="70.8" y="200.9">GPIO6</text>
<text x="70.8" y="205">GPIO13</text>
<text x="70.8" y="209.1">GPIO19</text>
<text x="70.8" y="213.2">GPIO26</text>
<text x="153.1" y="217.3">GPIO21</text>
</g>
<g font-size="3.7" fill="#000080">
<text x="64.2" y="48.6">R1</text>
<text x="64.2" y="53.6">330R</text>
<text x="84.8" y="48.6">R2</text>
<text x="84.8" y="53.6">330R</text>
<text x="109.5" y="48.6">R3</text>
<text x="109.5" y="53.6">330R</text>
<text x="130" y="48.6">R4</text>
<text x="130" y="53.6">330R</text>
<text x="154.8" y="48.6">R5</text>
<text x="154.8" y="53.6">330R</text>
<text x="64.2" y="89.7">D5</text>
<text x="84.8" y="89.7">D1</text>
<text x="109.5" y="89.7">D2</text>
<text x="130" y="89.7">D3</text>
<text x="154.8" y="89.7">D4</text>
<text x="64.2" y="94.7">LED</text>
<text x="84.8" y="94.7">LED</text>
<text x="109.5" y="94.7">LED</text>
<text x="130" y="94.7">LED</text>
<text x="154.8" y="94.7">LED</text>
<text x="97.5" y="133.3">U1</text>
<text x="98" y="227.2">Raspberry Pi B+</text>
</g>
<g font-size="3.7">
<text x="89.7" y="139.1">1</text>
<text x="89.7" y="143.2">3</text>
<text x="138.7" y="139.1">2</text>
<text x="138.7" y="143.2">4</text>
<text x="89.7" y="147.3">5</text>
<text x="138.7" y="147.3">6</text>
<text x="89.7" y="151.4">7</text>
<text x="89.7" y="155.5">9</text>
<text x="138.7" y="151.4">8</text>
<text x="138.7" y="155.5">10</text>
<text x="87.6" y="159.7">11</text>
<text x="138.7" y="159.7">12</text>
<text x="87.6" y="163.8">13</text>
<text x="87.6" y="167.9">15</text>
<text x="138.7" y="163.8">14</text>
<text x="138.7" y="167.9">16</text>
<text x="87.6" y="172">17</text>
<text x="138.7" y="172">18</text>
<text x="87.6" y="176.1">19</text>
<text x="138.7" y="176.1">20</text>
<text x="87.6" y="180.3">21</text>
<text x="87.6" y="184.4">23</text>
<text x="138.7" y="180.3">22</text>
<text x="138.7" y="184.4">24</text>
<text x="87.6" y="188.5">25</text>
<text x="138.7" y="188.5">26</text>
<text x="87.6" y="192.6">27</text>
<text x="87.6" y="196.7">29</text>
<text x="138.7" y="192.6">28</text>
<text x="138.7" y="196.7">30</text>
<text x="87.6" y="200.8">31</text>
<text x="138.7" y="200.8">32</text>
<text x="87.6" y="204.9">33</text>
<text x="87.6" y="209">35</text>
<text x="138.7" y="204.9">34</text>
<text x="138.7" y="209">36</text>
<text x="87.6" y="213.1">37</text>
<text x="138.7" y="213.1">38</text>
<text x="87.6" y="217.3">39</text>
<text x="138.7" y="217.3">40</text>
<text x="246.9" y="266.7">Title</text>
<text x="246.9" y="279">Size</text>
<text x="263.4" y="279">Document Number</text>
<text x="382.7" y="279">Rev</text>
<text x="251" y="283.1">A</text>
<text x="386.8" y="283.1">&lt;RevCode&gt;</text>
<text x="246.9" y="291.4">Date:</text>
<text x="268.3" y="291.4">Saturday, April 18, 2020</text>
<text x="329.2" y="291.4">Sheet</text>
<text x="349.8" y="291.4">1</text>
<text x="362.1" y="291.4">of</text>
<text x="374.5" y="291.4">1</text>
</g>
<g font-size="3.7" fill="#004080">
<text x="96.7" y="141.6">P3V3</text>
<text x="126.7" y="141.6">P5V</text>
<text x="96.7" y="145.7">GPIO2</text>
<text x="96.7" y="149.8">GPIO3</text>
<text x="125.4" y="149.8">GND</text>
<text x="126.7" y="145.7">P5V</text>
<text x="96.7" y="153.9">GPIO4</text>
<text x="120.2" y="153.9">GPIO14</text>
<text x="96.7" y="158">GND</text>
<text x="120.2" y="158">GPIO15</text>
<text x="96.7" y="162.2">GPIO17</text>
<text x="96.7" y="166.3">GPIO27</text>
<text x="120.2" y="162.2">GPIO18</text>
<text x="125.4" y="166.3">GND</text>
<text x="96.7" y="170.4">GPIO22</text>
<text x="120.2" y="170.4">GPIO23</text>
<text x="96.7" y="174.5">P3V3</text>
<text x="96.7" y="178.6">GPIO10</text>
<text x="120.2" y="174.5">GPIO24</text>
<text x="125.4" y="178.6">GND</text>
<text x="96.7" y="182.8">GPIO9</text>
<text x="120.2" y="182.8">GPIO25</text>
<text x="96.7" y="186.9">GPIO11</text>
<text x="96.7" y="191">GND</text>
<text x="122.3" y="186.9">GPIO8</text>
<text x="122.3" y="191">GPIO7</text>
<text x="96.7" y="195.1">DNC1</text>
<text x="123.5" y="195.1">DNC2</text>
<text x="96.7" y="199.2">GPIO5</text>
<text x="96.7" y="203.3">GPIO6</text>
<text x="120.2" y="203.3">GPIO12</text>
<text x="125.4" y="199.2">GND</text>
<text x="96.7" y="207.4">GPIO13</text>
<text x="125.4" y="207.4">GND</text>
<text x="96.7" y="211.5">GPIO19</text>
<text x="96.7" y="215.6">GPIO26</text>
<text x="120.2" y="211.5">GPIO16</text>
<text x="120.2" y="215.6">GPIO20</text>
<text x="96.7" y="219.7">GND</text>
<text x="120.2" y="219.7">GPIO21</text>
</g>
<g font-size="3">
<text x="43.2" y="3.1">5</text>
<text x="121.4" y="3.1">4</text>
<text x="199.6" y="3.1">3</text>
<text x="277.7" y="3.1">2</text>
<text x="355.9" y="3.1">1</text>
<text x="1.1" y="42.8">D</text>
<text x="396.1" y="42.8">D</text>
<text x="1.1" y="114.8">C</text>
<text x="396.1" y="114.8">C</text>
<text x="1.1" y="186.8">B</text>
<text x="396.1" y="186.8">B</text>
<text x="1.1" y="258.8">A</text>
<text x="396.1" y="258.8">A</text>
<text x="43.2" y="295.2">5</text>
<text x="121.4" y="295.2">4</text>
<text x="199.6" y="295.2">3</text>
<text x="277.7" y="295.2">2</text>
<text x="355.9" y="295.2">1</text>
</g>
</svg>
